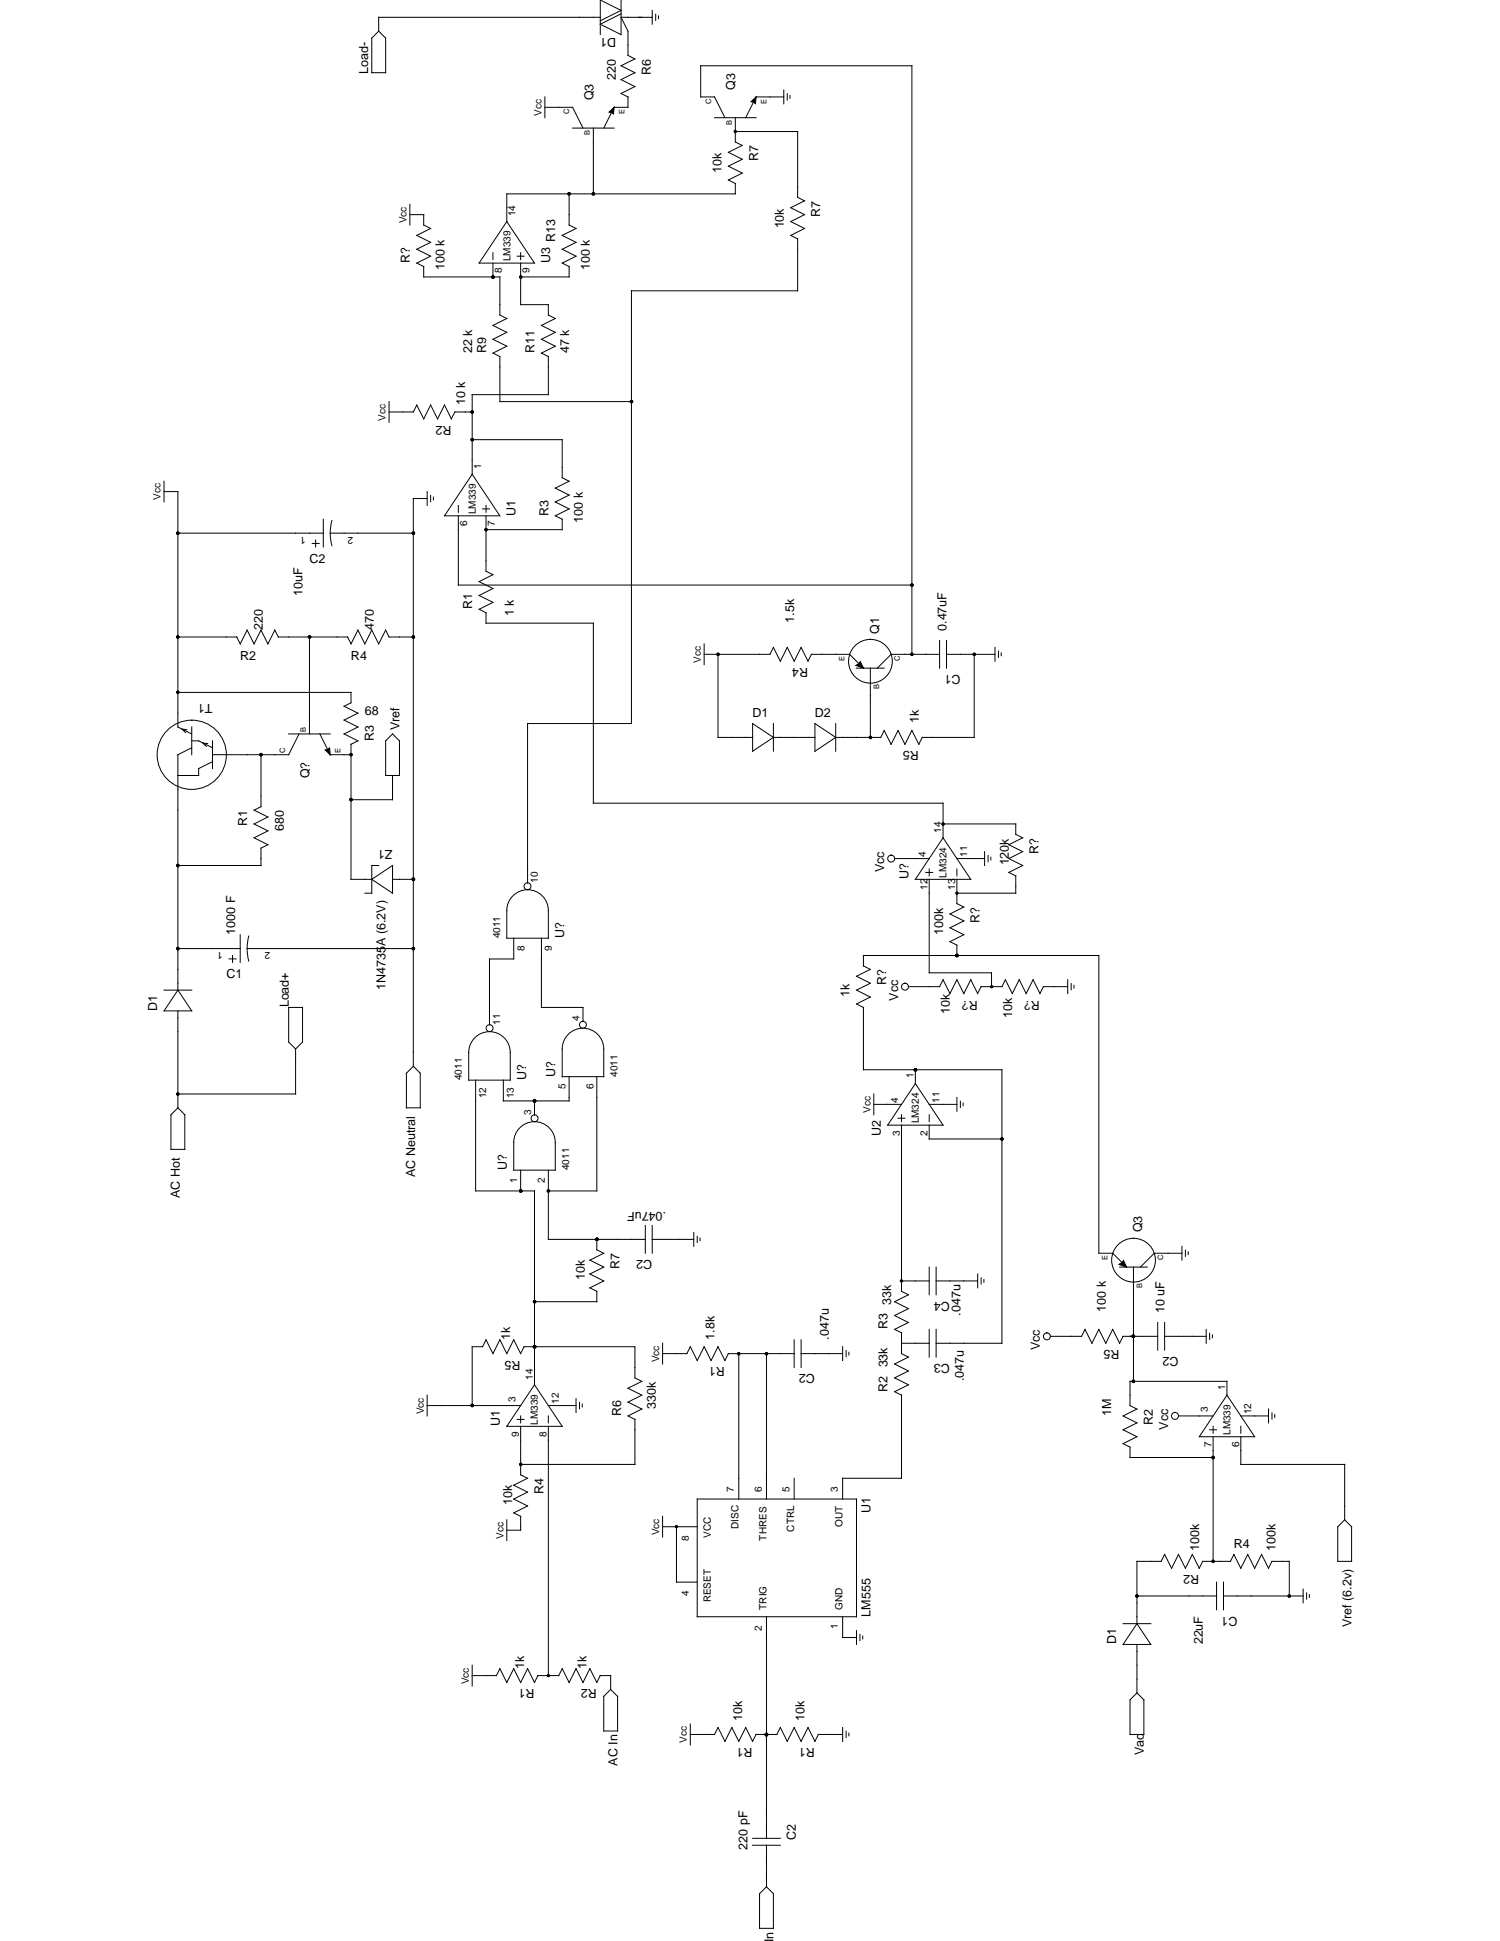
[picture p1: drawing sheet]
<svg xmlns="http://www.w3.org/2000/svg" width="216mm" height="279mm" viewBox="0 0 216 279" stroke-linecap="round" stroke-linejoin="round" font-family="sans-serif">
<g fill="none" stroke="#000" stroke-width=".14">
<path d="M89.4 0v5l-3-1.5 3-1.5M53.5 5.5l1-1 1 1v5h-2zM78.4 15.4h4l1.5 3M78.4 14v2.9M82.4 18.4h6M85.4 18.4v9.5M86.4 3l3-1.5-3-1.5v5M86.4 2.5h-31.9v2M87.7 16.1l.7-.7-.1 1-.3-.2zM91.4 8.5l-2 1 2 1-2 1 2 1-2 1 1 .5v1.4h-2l-1.5 3M93.9 2.5h-4.5l1 2v3.5l1 .5M93.9 1.5v2"/>
<path d="M94.4 2v.9M94.8 2.3v.4M102.8 16.9h6M104.3 16.9l-1.5-2.9h-1.9v-4.5h30.4v84.7M105.8 16.9v3.6l1 .4-2 1 2 1-2 1 2 1-2 1 1 .5v1.5h-32.9v4M105.8 18.9h9v9.5M108.1 14.6l.7-.7-.1 1-.3-.2zM112.8 14h-4l-1.5 2.9M112.8 13v2M113.3 13.5v.9M113.7 13.8v.4M59 30.9h2v1.5l1 .5-2 1 2 1-2 1 2 1-2 1"/>
<path d="M59 29.4v3M60 37.9l1 .5v1.5h10.9v5.4l1 .5-1.9 1 1.9 1-1.9 1 1.9 1-1.9 1M71 36.4v1M71 37.9v2M72.9 31.9l4 6h-7.9zM74.4 36.9h1M74.9 36.4v1M74.9 37.9v6h4v1.4l1 .5-2 1 2 1-2 1 2 1-2 1M80.9 37.9l1 .5v1.5h-7M81.9 27.9v4.5l1 .5-2 1 2 1-2 1 2 1-2 1M114.8 28.4l1 .5M115.8 28.9l-2 1 2 1-2 1 2 1-2 1 1 .5v7.5h-23.9v62.3h-15v22.9"/>
<path d="M56 59.3h3.5l.5-1 1 2 1-2 1 2 1-2 1 2M56 57.8v3M68 59.3h-2.5l-.5 1M71 50.8l.9 .5v6.5h19M77.9 50.8l1 .5v5.5h-10.9v11.5M23.6 70.8h2v33.9l2 .9M23.6 69.3v3M25.6 76.7h20.9M44.9 78.2h1M45.4 77.7v1M46.5 74.8v3.9M47.8 74.9a7 7 0 0 0 0 3.6"/>
<path d="M59.5 76.7h-12M61.5 70.8v2M61.5 71.8h-2v81.7M62 71.3v.9M62.4 71.6v.4M66 72.8v1M66 74.3v9.9h65.3M68 68.3l3.9 6h-7.9zM68 63.3h12.9v5.5l1 .5-2 1 2 1-2 1 2 1-2 1M69.5 73.3h1M70 72.8v1M70 74.3v7.9l1 .5-2 1 2 1-2 1 2 1-2 1 1 .5v1.5h15.4v25.9h50.3v5"/>
<path d="M79.9 74.2l1 .5v1.5h-10.9M25.6 99.7h24.9v1.5l-1 .5 2 1-2 1 2 1-2 .9 2 1M25.6 91.7h8.5M34.1 91.7l.5 1 1-2 1 2 1-2 1 2 1-2 .5 1h9.9M44.5 91.7v13.9M59.5 91.7h-3.5l-.5-1-1 2-1-2-1 2-1-2-1 2-.5-1M101.4 94.2h9.4l.5-1 1 2 1-2 1 2 1-2 1 2 .5-1M101.4 92.7v3M103.3 94.2v11.9h5M116.8 94.2h5.5l2 2M123.2 95.8l.4-.3 .2-.3 .5 1zM123.3 96.2h4"/>
<path d="M125.3 96.2v9.9h-5M135.2 94.2h-6.9l-2 2M135.2 92.2v4M136.2 92.2v4M136.2 94.2h7M140.2 94.2v11.9h-7.5l-.5 1-.9-2-1 2-1-2-1 2-1-2-.5 1h-1.5M143.2 93.2v2M143.7 93.7v.9M144.1 94v.4M26.9 105.1l-.7-.1 .5 .4M27.6 107.6l-2 1v33.9M27.6 106.6h1l2 1"/>
<path d="M27.6 104.7v3.9M29.9 107l-.7-.1 .5 .5M30.6 109.6l-2 1v1h-3M30.6 106.6v4M37.6 108.6v7.5l-1 .5 2 1-2 1 2 1-2 1 2 1-1 .5v2.5h-12M41.5 105.6h6M43 105.6l-1.5 3h-10.9M46 105.6l1.5 3h3M46.8 108l.3-.1 .3-.2 .1 .9zM50.5 107.1v19.5h3M51.5 106.6l-1 .5M56.5 105.6l1 1v5h-2v-5z"/>
<path d="M56.5 111.6v3.5h-6M108.3 104.2l3 1.9-3 2zM111.3 106.1h6M111.3 104.2v3.9M117.3 104.2l3 1.9-3 2zM120.3 104.2v3.9M135.7 118.6h10.5v1.5l1 .5-2 1 2 1-2 1 2 1-2 1 1 .5v2.5h-8.5M33 138h1M33.5 137.5v1M34.6 136.5h-9M34.6 134.6v3.9M35.6 136.5h23.9"/>
<path d="M35.8 134.7a7 7 0 0 0 0 3.7M53.5 126.6l3-2v4zM54.5 124.6h-1v4h-1M56.5 126.6h3M73.9 135.1v2.9h-3.4v9.5M74.1 128.7a2.99 2.99 0 0 1 3.1-.3 2.99 2.99 0 0 1 1.7 2.7v4h-6v-4a2.99 2.99 0 0 1 1.2-2.4zM77.9 135.1v9.9h6v2M128.8 123.6h4.9M133.2 125.6h1M133.7 126.6v13.4h9v2M133.7 125.1v1M135.7 120.6l4 6h-8z"/>
<path d="M137.7 125.1v1M137.7 126.6v3.5l1 .5M137.7 123.6h4M138.7 130.6l-2 1 2 1-2 1 2 1-2 .9 1 .5v1.5M141.7 122.6v2M142.2 123.1v.9M142.6 123.4v.4M23.6 142.5h4M25.6 159.5l1 1v4.9h-2v-4.9zM25.6 145.5v14M25.6 142.5l2 3h-4zM41.6 145h1.9v5l-1 1-.9-1z"/>
<path d="M42.5 151v6.5h-16.9M59.5 153.5l1 1v5h-2v-5zM68.5 155.5v15.9h8.4v27.9M68.6 149.2a2.99 2.99 0 0 1 3.1-.4 2.99 2.99 0 0 1 1.7 2.7v4h-5.9v-4a2.99 2.99 0 0 1 1.1-2.3zM76.9 158.5v2M81.9 155v3.5h-9.5v-3M82 148.7a2.99 2.99 0 0 1 3.2-.4 2.99 2.99 0 0 1 1.7 2.7v4h-6v-4a2.99 2.99 0 0 1 1.1-2.3zM85.9 155v16.4h-7M125.8 159h4M125.8 157.5v3M130.8 142h4.4l.5-1 1 2 1-2 1 2 1-2 1 2M131.7 156l4 6h-7.9z"/>
<path d="M131.7 154v2M137.7 158v2M137.7 159h-4M138.2 158.5v.9M138.6 158.8v.4M141.2 142h3l.5-1 1 2 1-2 1 2 1-2 1 2 .5-1M141.2 142l-.5 1M150.2 142h3.5M153.7 141v2M154.2 141.6v.9M154.6 141.8v.4M74.9 168.4v3"/>
<path d="M75.1 162.1a2.99 2.99 0 0 1 3.1-.3 2.99 2.99 0 0 1 1.7 2.7v3.9h-6v-3.9a2.99 2.99 0 0 1 1.2-2.4zM78.9 168.4v10h14M85.9 178.4v1.5l1 .5M92.9 176.4v4M93.9 176.4v4M93.9 178.4h6M99.9 177.4v2M100.4 178v.9M100.8 178.2v.4M129.3 161h1M129.8 162v23.9l1 .5-2 1 2 1-2 1 2 1-2 1 1 .5M129.8 160.5v1"/>
<path d="M133.7 160.5v1M133.7 162v2h10.5M170.1 179.4v2M170.6 180v.8M74.9 194.9l.5-1h16v4.4l1 .5-2 1 2 1-2 1 2 1-2 1 1 .5v6.5h-16.5M74.9 194.9l-1-2-1 2-1-2-.9 2-1-2-.5 1h-1.5v8.4M76.9 199.3l4 6h-8zM86.9 180.4l-2 1 2 1-2 1 2 1-2 1 1 .5v1.5h-9M95.4 193.4v2.9M95.4 194.9h3.5l.5-1 1 1.9 1-1.9 .9 1.9 1-1.9 1 1.9M104.8 194.9h9.5M104.8 194.9l-.5 .9"/>
<path d="M106.3 194.9v20.9M110.3 194.9v20.9M114.3 192.9v3.9M115.3 192.9v3.9M115.3 194.9h6M121.3 193.9v1.9M121.8 194.4v.9M122.2 194.7v.4M129.8 193.4h3.9M129.8 184.4h3.9M129.8 191.8v3.1l1 .4-2 1 2 1-2 1 2 1-2 1 1 .5v12h-8.5v3M133.7 182.4v4"/>
<path d="M133.7 191.4v3.9M134.7 182.4v4M134.7 191.4v3.9M140.7 184.4h-6M140.7 183.4v2M141.2 183.9v.9M141.6 184.2v.4M151.2 192.4h4.5l.5-1 1 2 1-2 1 2 1-2 1 2M161.1 182l.4-.3 .2-.3 .5 1zM161.2 182.4h3.9M162.1 182.4l-1.9-2h-2v-42.9h-33.9v1.6l1 .4-2 1 2 1-2 1 2 1-2 1 1 .5v9h19.9v39.4h-9.5M163.1 182.4v16.4"/>
<path d="M166.6 192.4h-5l-.5 1M166.6 190.4v4M167.6 190.4v4M170.1 180.4h-4l-2 2M171 180.2v.4M173.6 191.4v2M173.6 192.4h-6M174.1 191.9v.9M174.5 192.2v.4M61.5 200.8v3M61.5 202.3h13.4M72.9 218.8v3"/>
<path d="M74.4 204.3h1M74.9 203.8v1M74.9 205.3v7l1 .5-2 1 2 1-2 1 2 1-2 1 1 .5v2h-2M78.9 203.8v1M78.9 205.3v35.9M78.9 202.3h4M82.9 201.3v2M83.4 201.9v.9M83.8 202.1v.4M95.4 219.8h5M95.4 218.3v3M97.4 219.8v7.9h3"/>
<path d="M100.4 215.8h22.9v16.9h-22.9zM114.3 212.8v3M169.6 203.8h5M174.1 205.8h1M174.6 205.3v1M174.6 206.8v18M176.6 200.8l4 6h-8zM176.6 200.8v-2h-14v3.5l1 .5-1.9 1 1.9 1-1.9 1 1.9 1-1.9 1 .9 .5v1.5h12M178.6 205.3v1M178.6 206.8v4h14.9v8M178.6 203.8h4M182.6 202.8v2"/>
<path d="M183.1 203.4v.9M183.5 203.6v.4M192.5 219.8l1-1 1 1v5h-2zM68 239.7v3M110.3 232.7v31.9M121.3 232.7v3h2M123.3 234.7v2M123.8 235.3v.9M124.2 235.5v.4M161.7 233.7h3.9M163.6 236.7v7M163.6 233.7l2 3h-3.9z"/>
<path d="M163.6 229.7h11.5M173.1 224.8h4l.5-1 1 1.9 1-1.9 1 1.9 1-1.9 1 1.9 .5-.9h2.5v4.9M173.1 224.8l-.5 .9-1-1.9-1 1.9-1-1.9-1 1.9-1-1.9-.5 1h-3.5v8.9M175.1 227.7v4M176.1 227.7v4M176.1 229.7h11.5M187.6 228.7v2M188.1 229.3v.9M188.5 229.5v.4M68 241.2h3.5l.4-1 1 2 1-2 1 2 1-2 1 2 .5-1M77.4 241.2h3l.5-1 1 2 1-2 1 2 1-2 1 2 .5-1h1.5v2M86.9 244.2l1-1 1 1v5h-2z"/>
<path d="M99.4 249.7h3.4l.5-1 1 2 1-2 1 2 1-2 1 2 .5-1h3l.5-1 1 2 1-2 1 2 1-2 1 2M99.4 248.2v3M117.8 249.7h3.5M117.8 249.7l-.5 1M121.3 248.7v2M121.8 249.2v.9M122.2 249.5v.4M162.6 244.7l1-1 1 1v5h-2zM108.3 264.6h4M108.3 265.6h4M109.3 272.6l1-1 1 1v5h-2zM110.3 265.6v6"/>
<circle cx="125.3" cy="95.2" r="3.1"/>
<circle cx="27.6" cy="108.6" r="5"/>
<circle cx="75.9" cy="127.6" r=".5"/>
<circle cx="128.3" cy="123.6" r=".5"/>
<circle cx="70.5" cy="148" r=".5"/>
<circle cx="83.9" cy="147.5" r=".5"/>
<circle cx="130.3" cy="142" r=".5"/>
<circle cx="76.9" cy="161" r=".5"/>
<circle cx="150.7" cy="192.4" r=".5"/>
<circle cx="163.2" cy="181.4" r="3.1"/>
<circle cx="169.1" cy="203.8" r=".5"/>
</g>
<g fill="#000">
<path d="M87.7 16.1l.7-.7-.1 1-.3-.2zM108.1 14.6l.7-.7-.1 1-.3-.2zM123.2 95.8l.4-.3 .2-.3 .5 1zM46.8 108l.3-.1 .3-.2 .1 .9zM161.1 182l.4-.3 .2-.3 .5 1z"/>
<circle cx="105.8" cy="18.9" r=".25"/>
<circle cx="71" cy="39.9" r=".25"/>
<circle cx="75" cy="39.9" r=".25"/>
<circle cx="81.9" cy="27.9" r=".25"/>
<circle cx="85.4" cy="27.9" r=".25"/>
<circle cx="68" cy="59.3" r=".25"/>
<circle cx="90.9" cy="57.8" r=".25"/>
<circle cx="25.6" cy="76.8" r=".25"/>
<circle cx="59.5" cy="76.8" r=".25"/>
<circle cx="68" cy="63.3" r=".25"/>
<circle cx="70" cy="76.2" r=".25"/>
<circle cx="25.6" cy="99.7" r=".25"/>
<circle cx="25.6" cy="91.7" r=".25"/>
<circle cx="44.6" cy="91.7" r=".25"/>
<circle cx="59.5" cy="91.7" r=".25"/>
<circle cx="103.4" cy="94.2" r=".25"/>
<circle cx="131.3" cy="94.2" r=".25"/>
<circle cx="131.3" cy="84.2" r=".25"/>
<circle cx="140.2" cy="94.2" r=".25"/>
<circle cx="37.6" cy="108.6" r=".25"/>
<circle cx="50.5" cy="108.6" r=".25"/>
<circle cx="50.5" cy="115.1" r=".25"/>
<circle cx="125.3" cy="106.2" r=".25"/>
<circle cx="135.7" cy="118.6" r=".25"/>
<circle cx="25.6" cy="124.6" r=".25"/>
<circle cx="25.6" cy="136.5" r=".25"/>
<circle cx="59.5" cy="136.5" r=".25"/>
<circle cx="59.5" cy="126.6" r=".25"/>
<circle cx="137.7" cy="128.6" r=".25"/>
<circle cx="137.7" cy="137.5" r=".25"/>
<circle cx="25.6" cy="157.5" r=".25"/>
<circle cx="76.9" cy="158.5" r=".25"/>
<circle cx="131.8" cy="154" r=".25"/>
<circle cx="142.7" cy="142" r=".25"/>
<circle cx="75" cy="171.4" r=".25"/>
<circle cx="78.9" cy="171.4" r=".25"/>
<circle cx="85.9" cy="178.4" r=".25"/>
<circle cx="144.2" cy="164" r=".25"/>
<circle cx="76.9" cy="193.8" r=".25"/>
<circle cx="76.9" cy="187.4" r=".25"/>
<circle cx="106.3" cy="194.9" r=".25"/>
<circle cx="110.3" cy="194.9" r=".25"/>
<circle cx="129.8" cy="184.4" r=".25"/>
<circle cx="163.1" cy="198.8" r=".25"/>
<circle cx="163.1" cy="192.4" r=".25"/>
<circle cx="68" cy="202.3" r=".25"/>
<circle cx="75" cy="210.8" r=".25"/>
<circle cx="97.4" cy="219.8" r=".25"/>
<circle cx="174.6" cy="209.8" r=".25"/>
<circle cx="163.6" cy="229.7" r=".25"/>
<circle cx="174.6" cy="224.7" r=".25"/>
<circle cx="185.6" cy="229.7" r=".25"/>
<circle cx="78.9" cy="241.2" r=".25"/>
<circle cx="110.3" cy="249.7" r=".25"/>
</g>
<g font-size="1.8">
<text x="88.7" y="5.5" transform="rotate(-180 88.7 5.5)">D1</text>
<text x="53" y="10.6" transform="rotate(-90 53 10.6)">Load-</text>
<text x="88.6" y="11.5" transform="rotate(-90 88.6 11.5)">220</text>
<text x="93.7" y="10.8" transform="rotate(-90 93.7 10.8)">R6</text>
<text x="85.4" y="14.5" transform="rotate(-90 85.4 14.5)">Q3</text>
<text x="105.8" y="13" transform="rotate(-90 105.8 13)">Q3</text>
<text x="109.1" y="23.2" transform="rotate(-90 109.1 23.2)">R7</text>
<text x="103.8" y="24.9" transform="rotate(-90 103.8 24.9)">10k</text>
<text x="79.9" y="34.9" transform="rotate(-90 79.9 34.9)">R13</text>
<text x="112.8" y="32.9" transform="rotate(-90 112.8 32.9)">10k</text>
<text x="118.1" y="31.2" transform="rotate(-90 118.1 31.2)">R7</text>
<text x="59" y="37.9" transform="rotate(-90 59 37.9)">R?</text>
<text x="64" y="38.9" transform="rotate(-90 64 38.9)">100 k</text>
<text x="79.2" y="37.9" transform="rotate(-90 79.2 37.9)">U3</text>
<text x="84.9" y="38.9" transform="rotate(-90 84.9 38.9)">100 k</text>
<text x="68" y="50.8" transform="rotate(-90 68 50.8)">22 k</text>
<text x="70" y="50.8" transform="rotate(-90 70 50.8)">R9</text>
<text x="76.9" y="50.8" transform="rotate(-90 76.9 50.8)">R11</text>
<text x="81.9" y="50.8" transform="rotate(-90 81.9 50.8)">47 k</text>
<text x="67" y="58.3" transform="rotate(-90 67 58.3)">10 k</text>
<text x="65" y="61.3" transform="rotate(-180 65 61.3)">R2</text>
<text x="74.2" y="74.3" transform="rotate(-90 74.2 74.3)">U1</text>
<text x="78.9" y="74.3" transform="rotate(-90 78.9 74.3)">R3</text>
<text x="83.9" y="75.2" transform="rotate(-90 83.9 75.2)">100 k</text>
<text x="44.5" y="81">C2</text>
<text x="43.5" y="85.8" transform="rotate(-90 43.5 85.8)">10uF</text>
<text x="68" y="87.7" transform="rotate(-90 68 87.7)">R1</text>
<text x="73.9" y="88.7" transform="rotate(-90 73.9 88.7)">1 k</text>
<text x="114.3" y="89.6" transform="rotate(-90 114.3 89.6)">1.5k</text>
<text x="34.6" y="94.9">R2</text>
<text x="37.8" y="90.7" transform="rotate(-90 37.8 90.7)">220</text>
<text x="50.5" y="94.9">R4</text>
<text x="53.8" y="90.7" transform="rotate(-90 53.8 90.7)">470</text>
<text x="126.5" y="91.2" transform="rotate(-90 126.5 91.2)">Q1</text>
<text x="136.2" y="90.8" transform="rotate(-90 136.2 90.8)">0.47uF</text>
<text x="30.6" y="101.4" transform="rotate(-180 30.6 101.4)">T1</text>
<text x="116.3" y="96.2" transform="rotate(-180 116.3 96.2)">R4</text>
<text x="138.2" y="97.2" transform="rotate(-180 138.2 97.2)">C1</text>
<text x="52.5" y="102.9">68</text>
<text x="53.8" y="106.6" transform="rotate(-90 53.8 106.6)">R3</text>
<text x="57.5" y="105.1" transform="rotate(-90 57.5 105.1)">Vref</text>
<text x="108.3" y="103.2">D1</text>
<text x="117.3" y="103.2">D2</text>
<text x="132.2" y="104.1" transform="rotate(-90 132.2 104.1)">1k</text>
<text x="44.5" y="112" transform="rotate(-90 44.5 112)">Q?</text>
<text x="132.2" y="108.1" transform="rotate(-180 132.2 108.1)">R5</text>
<text x="35.6" y="118.9" transform="rotate(-90 35.6 118.9)">R1</text>
<text x="40.8" y="119.6" transform="rotate(-90 40.8 119.6)">680</text>
<text x="56.5" y="122.3" transform="rotate(-180 56.5 122.3)">Z1</text>
<text x="127.3" y="125.6" transform="rotate(-90 127.3 125.6)">Vcc</text>
<text x="145.2" y="124.6" transform="rotate(-90 145.2 124.6)">120k</text>
<text x="149.5" y="122.9" transform="rotate(-90 149.5 122.9)">R?</text>
<text x="130.8" y="126.6" transform="rotate(-90 130.8 126.6)">U?</text>
<text x="33.8" y="134.6" transform="rotate(-90 33.8 134.6)">1000 F</text>
<text x="81.2" y="135.1" transform="rotate(-90 81.2 135.1)">U?</text>
<text x="135.7" y="134.6" transform="rotate(-90 135.7 134.6)">100k</text>
<text x="141" y="132.9" transform="rotate(-90 141 132.9)">R?</text>
<text x="32.6" y="140.8">C1</text>
<text x="55.5" y="142.5" transform="rotate(-90 55.5 142.5)">1N4735A (6.2V)</text>
<text x="122.3" y="143.5" transform="rotate(-90 122.3 143.5)">1k</text>
<text x="127.5" y="141.8" transform="rotate(-90 127.5 141.8)">R?</text>
<text x="22.6" y="145.5" transform="rotate(-90 22.6 145.5)">D1</text>
<text x="41.5" y="145" transform="rotate(-90 41.5 145)">Load+</text>
<text x="129.3" y="144" transform="rotate(-90 129.3 144)">Vcc</text>
<text x="136.7" y="146" transform="rotate(-90 136.7 146)">10k</text>
<text x="140.7" y="144" transform="rotate(-180 140.7 144)">R?</text>
<text x="145.7" y="146.5" transform="rotate(-90 145.7 146.5)">10k</text>
<text x="149.7" y="144" transform="rotate(-180 149.7 144)">R?</text>
<text x="75.7" y="155.5" transform="rotate(-90 75.7 155.5)">U?</text>
<text x="79.9" y="155" transform="rotate(-90 79.9 155)">U?</text>
<text x="126.8" y="163.5" transform="rotate(-90 126.8 163.5)">U2</text>
<text x="25.9" y="172.4" transform="rotate(-90 25.9 172.4)">AC Hot</text>
<text x="59.8" y="169.4" transform="rotate(-90 59.8 169.4)">AC Neutral</text>
<text x="72.9" y="168.4" transform="rotate(-90 72.9 168.4)">U?</text>
<text x="95.9" y="174.4" transform="rotate(-180 95.9 174.4)">.047uF</text>
<text x="164.4" y="177.4" transform="rotate(-90 164.4 177.4)">Q3</text>
<text x="84.2" y="184.3" transform="rotate(-90 84.2 184.3)">10k</text>
<text x="89.2" y="182.7" transform="rotate(-90 89.2 182.7)">R7</text>
<text x="93.9" y="181.4" transform="rotate(-180 93.9 181.4)">C2</text>
<text x="127.8" y="191.4" transform="rotate(-90 127.8 191.4)">R3</text>
<text x="128.3" y="187.9" transform="rotate(-90 128.3 187.9)">33k</text>
<text x="136.7" y="187.4" transform="rotate(-180 136.7 187.4)">C4</text>
<text x="138.2" y="189.4" transform="rotate(-90 138.2 189.4)">.047u</text>
<text x="159.2" y="188.8" transform="rotate(-90 159.2 188.8)">100 k</text>
<text x="167.6" y="189" transform="rotate(-90 167.6 189)">10 uF</text>
<text x="73.4" y="192.9" transform="rotate(-90 73.4 192.9)">1k</text>
<text x="74.9" y="195.8" transform="rotate(-180 74.9 195.8)">R5</text>
<text x="102.8" y="192.9" transform="rotate(-90 102.8 192.9)">1.8k</text>
<text x="104.3" y="196.8" transform="rotate(-180 104.3 196.8)">R1</text>
<text x="117.3" y="197.8" transform="rotate(-180 117.3 197.8)">C2</text>
<text x="119.3" y="192.9" transform="rotate(-90 119.3 192.9)">.047u</text>
<text x="136.7" y="196.3" transform="rotate(-180 136.7 196.3)">C3</text>
<text x="149.7" y="194.4" transform="rotate(-90 149.7 194.4)">Vcc</text>
<text x="161.2" y="194.4" transform="rotate(-180 161.2 194.4)">R5</text>
<text x="169.6" y="195.3" transform="rotate(-180 169.6 195.3)">C2</text>
<text x="89.4" y="203.8" transform="rotate(-90 89.4 203.8)">R6</text>
<text x="94.4" y="202.8" transform="rotate(-90 94.4 202.8)">330k</text>
<text x="127.8" y="200.3" transform="rotate(-90 127.8 200.3)">R2 33k</text>
<text x="138.7" y="198.8" transform="rotate(-90 138.7 198.8)">.047u</text>
<text x="159.9" y="203.8" transform="rotate(-90 159.9 203.8)">1M</text>
<text x="71.9" y="205.3" transform="rotate(-90 71.9 205.3)">U1</text>
<text x="165.9" y="205.1" transform="rotate(-90 165.9 205.1)">R2</text>
<text x="168.1" y="205.8" transform="rotate(-90 168.1 205.8)">Vcc</text>
<text x="78.2" y="215.1" transform="rotate(-90 78.2 215.1)">R4</text>
<text x="73.7" y="216.7" transform="rotate(-90 73.7 216.7)">10k</text>
<text x="125.3" y="217.8" transform="rotate(-90 125.3 217.8)">U1</text>
<text x="172.6" y="223.3" transform="rotate(-90 172.6 223.3)">100k</text>
<text x="172.6" y="226.7" transform="rotate(-180 172.6 226.7)">R2</text>
<text x="177.6" y="222.8">R4</text>
<text x="183.6" y="223.3" transform="rotate(-90 183.6 223.3)">100k</text>
<text x="125.3" y="232.7" transform="rotate(-90 125.3 232.7)">LM555</text>
<text x="178.1" y="232.7" transform="rotate(-180 178.1 232.7)">C1</text>
<text x="160.7" y="236.7" transform="rotate(-90 160.7 236.7)">D1</text>
<text x="173.1" y="236.7" transform="rotate(-90 173.1 236.7)">22uF</text>
<text x="194.5" y="234.2" transform="rotate(-90 194.5 234.2)">Vref (6.2v)</text>
<text x="75.4" y="240.2" transform="rotate(-90 75.4 240.2)">1k</text>
<text x="76.9" y="243.2" transform="rotate(-180 76.9 243.2)">R1</text>
<text x="84.4" y="240.2" transform="rotate(-90 84.4 240.2)">1k</text>
<text x="85.9" y="243.2" transform="rotate(-180 85.9 243.2)">R2</text>
<text x="106.8" y="247.7" transform="rotate(-90 106.8 247.7)">10k</text>
<text x="108.3" y="251.7" transform="rotate(-180 108.3 251.7)">R1</text>
<text x="115.8" y="247.7" transform="rotate(-90 115.8 247.7)">10k</text>
<text x="117.3" y="251.7" transform="rotate(-180 117.3 251.7)">R1</text>
<text x="88.9" y="254.2" transform="rotate(-90 88.9 254.2)">AC In</text>
<text x="164.6" y="252.7" transform="rotate(-90 164.6 252.7)">Vac</text>
<text x="107.6" y="266.2" transform="rotate(-90 107.6 266.2)">220 pF</text>
<text x="114.6" y="264.9" transform="rotate(-90 114.6 264.9)">C2</text>
<text x="111.3" y="279.6" transform="rotate(-90 111.3 279.6)">In</text>
</g>
<g font-size="1.4">
<text x="77.9" y="16.7" transform="rotate(-90 77.9 16.7)">Vcc</text>
<text x="58.5" y="32.1" transform="rotate(-90 58.5 32.1)">Vcc</text>
<text x="74.2" y="31.1" transform="rotate(-90 74.2 31.1)">14</text>
<text x="72.2" y="39.4" transform="rotate(-90 72.2 39.4)">8</text>
<text x="73.5" y="37.6" transform="rotate(-90 73.5 37.6)">LM339</text>
<text x="76.2" y="39.4" transform="rotate(-90 76.2 39.4)">9</text>
<text x="55.5" y="60.5" transform="rotate(-90 55.5 60.5)">Vcc</text>
<text x="23.1" y="71.9" transform="rotate(-90 23.1 71.9)">Vcc</text>
<text x="69.2" y="67.5" transform="rotate(-90 69.2 67.5)">1</text>
<text x="44" y="77.2" transform="rotate(-180 44 77.2)">1</text>
<text x="50.8" y="77.2" transform="rotate(-180 50.8 77.2)">2</text>
<text x="67.2" y="75.7" transform="rotate(-90 67.2 75.7)">6</text>
<text x="68.5" y="74" transform="rotate(-90 68.5 74)">LM339</text>
<text x="71.2" y="75.7" transform="rotate(-90 71.2 75.7)">7</text>
<text x="100.9" y="95.4" transform="rotate(-90 100.9 95.4)">Vcc</text>
<text x="135.5" y="119.9" transform="rotate(-90 135.5 119.9)">14</text>
<text x="133.2" y="123.3" transform="rotate(-90 133.2 123.3)">4</text>
<text x="139.2" y="123.3" transform="rotate(-90 139.2 123.3)">11</text>
<text x="77.4" y="127.1" transform="rotate(-90 77.4 127.1)">10</text>
<text x="133.5" y="128.1" transform="rotate(-90 133.5 128.1)">12</text>
<text x="136.2" y="126.3" transform="rotate(-90 136.2 126.3)">LM324</text>
<text x="137.5" y="128.1" transform="rotate(-90 137.5 128.1)">13</text>
<text x="32.1" y="137" transform="rotate(-180 32.1 137)">1</text>
<text x="38.9" y="137" transform="rotate(-180 38.9 137)">2</text>
<text x="72" y="135.1" transform="rotate(-90 72 135.1)">4011</text>
<text x="75.5" y="136.8" transform="rotate(-90 75.5 136.8)">8</text>
<text x="79.4" y="136.8" transform="rotate(-90 79.4 136.8)">9</text>
<text x="72" y="147.5" transform="rotate(-90 72 147.5)">11</text>
<text x="83.4" y="147" transform="rotate(-90 83.4 147)">4</text>
<text x="66.5" y="155.5" transform="rotate(-90 66.5 155.5)">4011</text>
<text x="88.9" y="155" transform="rotate(-90 88.9 155)">4011</text>
<text x="131.5" y="155.2" transform="rotate(-90 131.5 155.2)">1</text>
<text x="70" y="158.1" transform="rotate(-90 70 158.1)">12</text>
<text x="74" y="158.1" transform="rotate(-90 74 158.1)">13</text>
<text x="76.4" y="160.5" transform="rotate(-90 76.4 160.5)">3</text>
<text x="81.4" y="156.8" transform="rotate(-90 81.4 156.8)">5</text>
<text x="85.4" y="156.8" transform="rotate(-90 85.4 156.8)">6</text>
<text x="125.3" y="160.2" transform="rotate(-90 125.3 160.2)">Vcc</text>
<text x="129.3" y="158.7" transform="rotate(-90 129.3 158.7)">4</text>
<text x="132.2" y="161.7" transform="rotate(-90 132.2 161.7)">LM324</text>
<text x="135.2" y="158.7" transform="rotate(-90 135.2 158.7)">11</text>
<text x="129.5" y="163.5" transform="rotate(-90 129.5 163.5)">3</text>
<text x="133.5" y="163.5" transform="rotate(-90 133.5 163.5)">2</text>
<text x="74.4" y="170.2" transform="rotate(-90 74.4 170.2)">1</text>
<text x="78.4" y="170.2" transform="rotate(-90 78.4 170.2)">2</text>
<text x="81.9" y="168.4" transform="rotate(-90 81.9 168.4)">4011</text>
<text x="94.9" y="196.1" transform="rotate(-90 94.9 196.1)">Vcc</text>
<text x="61" y="203.6" transform="rotate(-90 61 203.6)">Vcc</text>
<text x="74.2" y="201.8" transform="rotate(-90 74.2 201.8)">3</text>
<text x="76.7" y="198.6" transform="rotate(-90 76.7 198.6)">14</text>
<text x="80.4" y="202.1" transform="rotate(-90 80.4 202.1)">12</text>
<text x="173.9" y="203.3" transform="rotate(-90 173.9 203.3)">3</text>
<text x="176.4" y="200.1" transform="rotate(-90 176.4 200.1)">1</text>
<text x="180.1" y="203.6" transform="rotate(-90 180.1 203.6)">12</text>
<text x="74.7" y="206.8" transform="rotate(-90 74.7 206.8)">9</text>
<text x="77.4" y="205.1" transform="rotate(-90 77.4 205.1)">LM339</text>
<text x="78.7" y="206.8" transform="rotate(-90 78.7 206.8)">8</text>
<text x="174.4" y="208.3" transform="rotate(-90 174.4 208.3)">7</text>
<text x="177.1" y="206.6" transform="rotate(-90 177.1 206.6)">LM339</text>
<text x="178.3" y="208.3" transform="rotate(-90 178.3 208.3)">6</text>
<text x="105.6" y="214.8" transform="rotate(-90 105.6 214.8)">7</text>
<text x="109.7" y="214.8" transform="rotate(-90 109.7 214.8)">6</text>
<text x="113.7" y="214.8" transform="rotate(-90 113.7 214.8)">5</text>
<text x="120.6" y="214.8" transform="rotate(-90 120.6 214.8)">3</text>
<text x="72.4" y="221.5" transform="rotate(-90 72.4 221.5)">Vcc</text>
<text x="94.9" y="221" transform="rotate(-90 94.9 221)">Vcc</text>
<text x="99.1" y="221.8" transform="rotate(-90 99.1 221.8)">8</text>
<text x="102.3" y="221.4" transform="rotate(-90 102.3 221.4)">VCC</text>
<text x="106.3" y="220.1" transform="rotate(-90 106.3 220.1)">DISC</text>
<text x="110.3" y="221.8" transform="rotate(-90 110.3 221.8)">THRES</text>
<text x="114.3" y="220.5" transform="rotate(-90 114.3 220.5)">CTRL</text>
<text x="121.3" y="219.8" transform="rotate(-90 121.3 219.8)">OUT</text>
<text x="99.1" y="229.7" transform="rotate(-90 99.1 229.7)">4</text>
<text x="102.3" y="230.7" transform="rotate(-90 102.3 230.7)">RESET</text>
<text x="110.3" y="231.7" transform="rotate(-90 110.3 231.7)">TRIG</text>
<text x="121.3" y="231.7" transform="rotate(-90 121.3 231.7)">GND</text>
<text x="109.7" y="234.8" transform="rotate(-90 109.7 234.8)">2</text>
<text x="120.6" y="234.4" transform="rotate(-90 120.6 234.4)">1</text>
<text x="67.5" y="242.4" transform="rotate(-90 67.5 242.4)">Vcc</text>
<text x="98.9" y="250.9" transform="rotate(-90 98.9 250.9)">Vcc</text>
</g>
<g font-size="1.1">
<text x="81.9" y="16.4" transform="rotate(-90 81.9 16.4)">C</text>
<text x="89.9" y="16.4" transform="rotate(-90 89.9 16.4)">E</text>
<text x="102.3" y="15" transform="rotate(-90 102.3 15)">C</text>
<text x="105.3" y="17.9" transform="rotate(-90 105.3 17.9)">B</text>
<text x="110.3" y="15" transform="rotate(-90 110.3 15)">E</text>
<text x="84.9" y="19.4" transform="rotate(-90 84.9 19.4)">B</text>
<text x="121.6" y="95.2" transform="rotate(-90 121.6 95.2)">E</text>
<text x="129.5" y="95.2" transform="rotate(-90 129.5 95.2)">C</text>
<text x="126.5" y="99.2" transform="rotate(-90 126.5 99.2)">B</text>
<text x="44" y="105.4" transform="rotate(-90 44 105.4)">B</text>
<text x="41.1" y="108.4" transform="rotate(-90 41.1 108.4)">C</text>
<text x="49" y="108.4" transform="rotate(-90 49 108.4)">E</text>
<text x="159.4" y="181.4" transform="rotate(-90 159.4 181.4)">E</text>
<text x="164.4" y="185.4" transform="rotate(-90 164.4 185.4)">B</text>
<text x="167.4" y="181.4" transform="rotate(-90 167.4 181.4)">C</text>
</g>
</svg>
